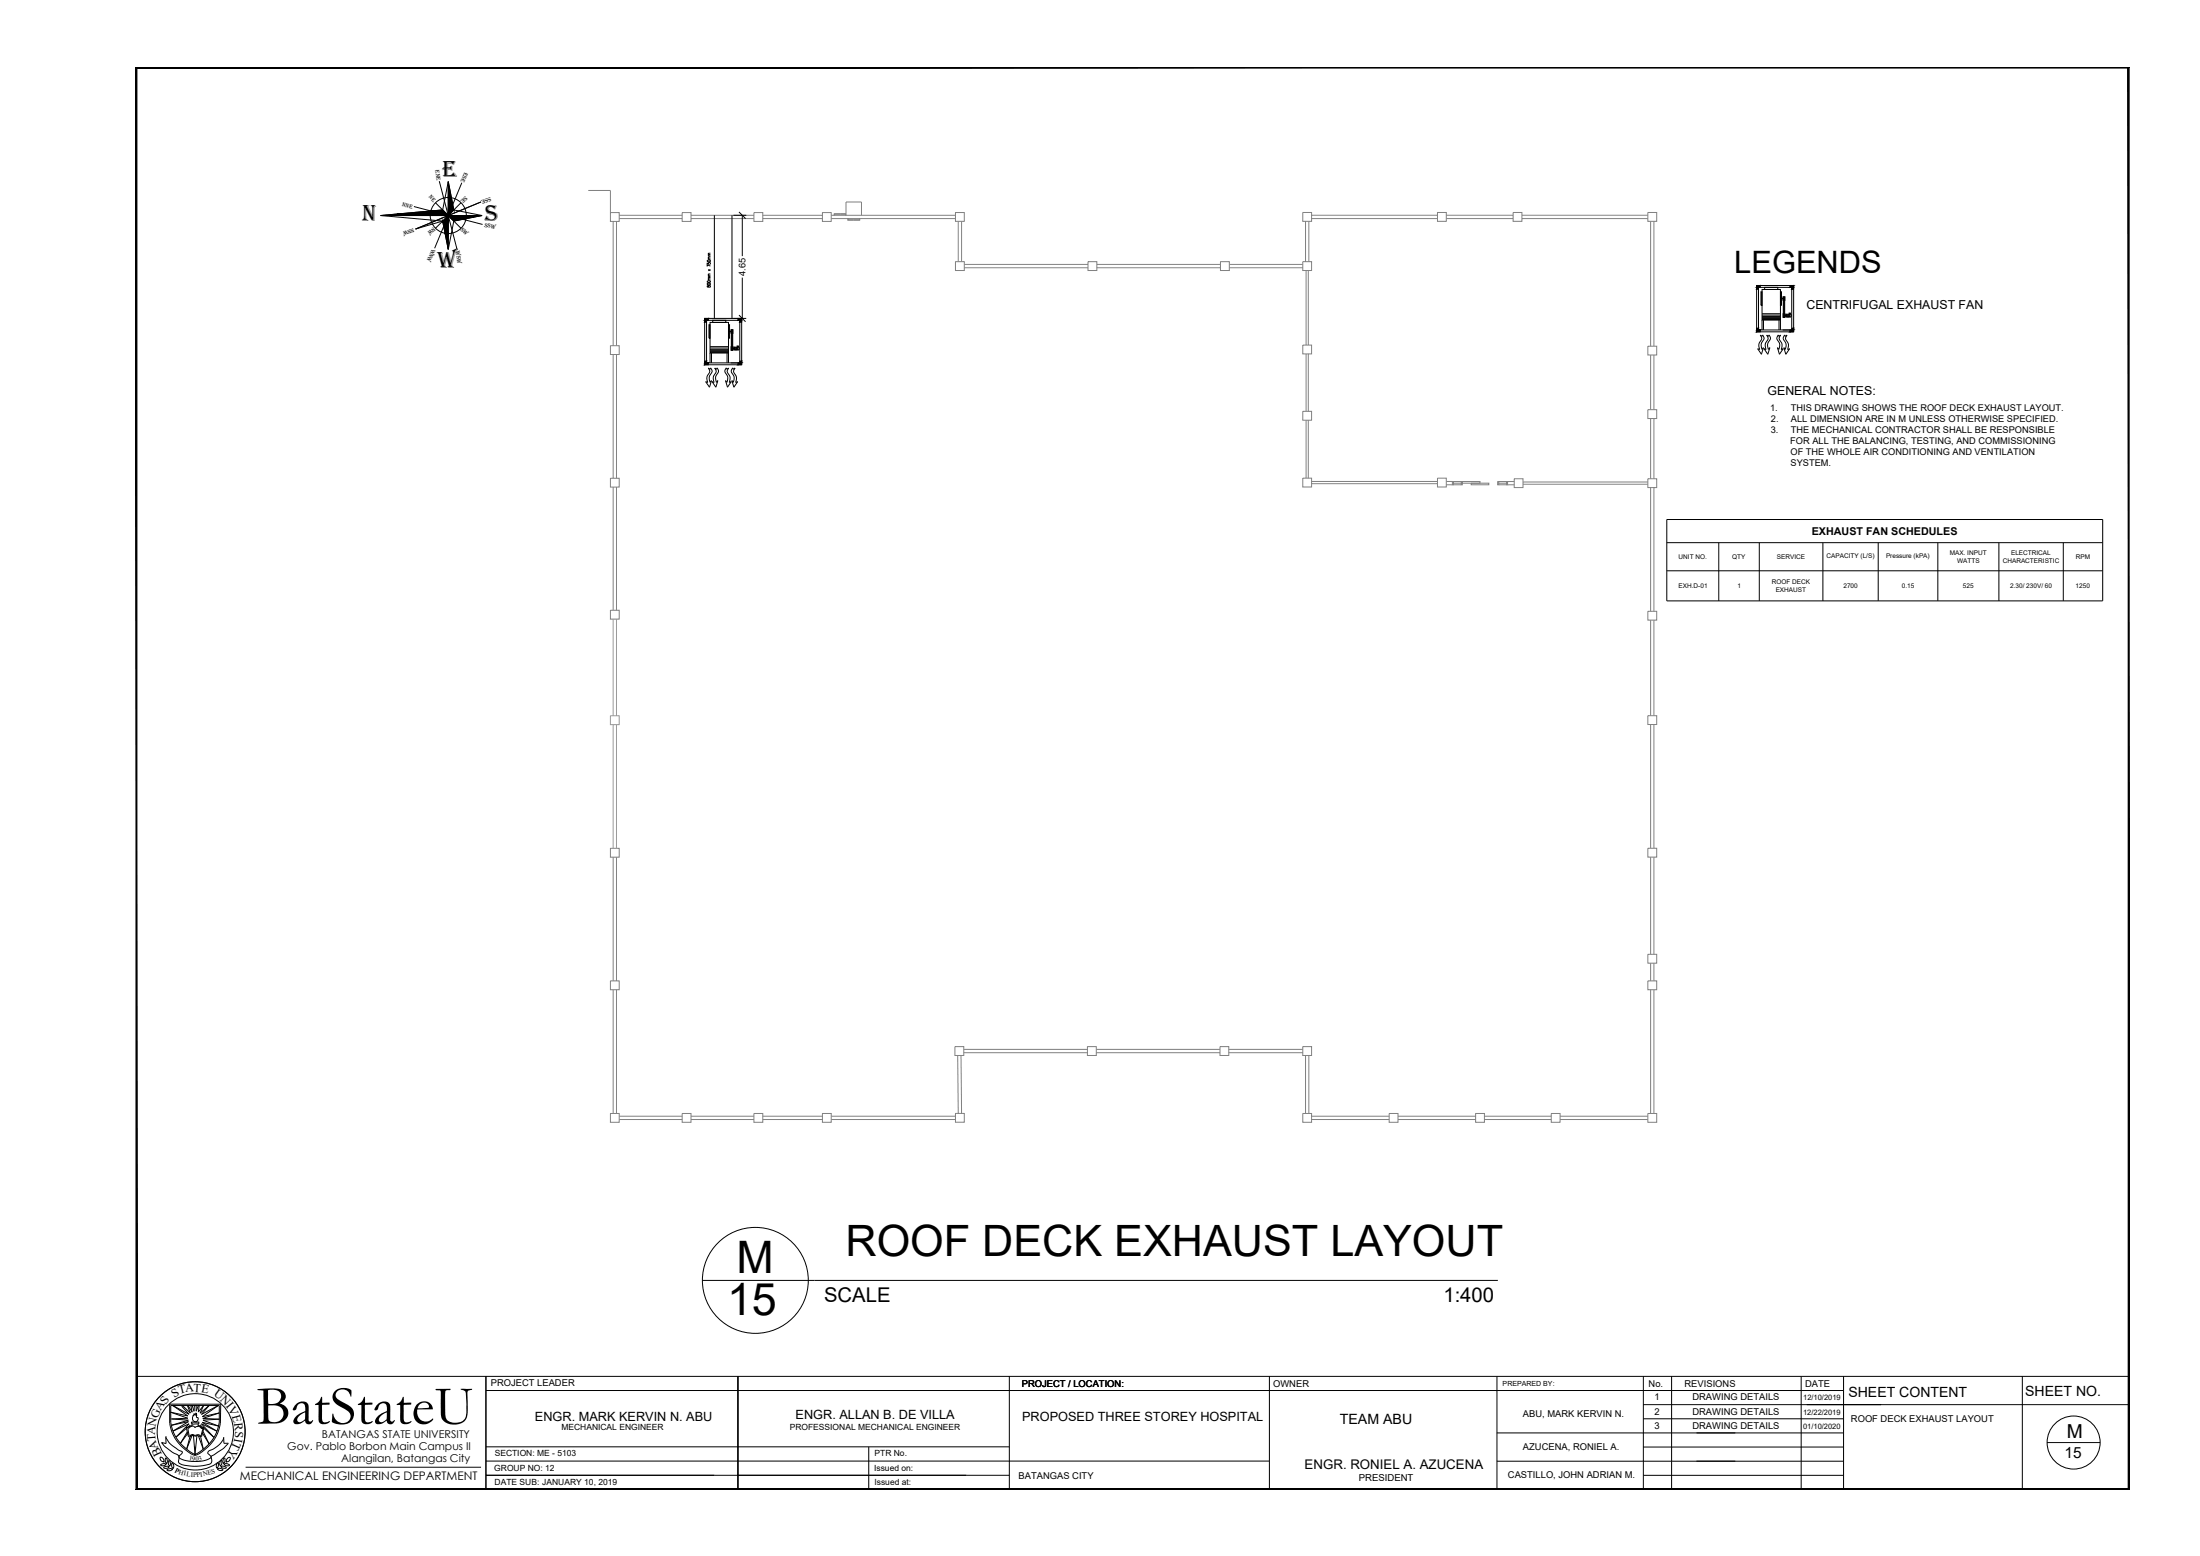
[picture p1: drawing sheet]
<svg xmlns="http://www.w3.org/2000/svg" width="420mm" height="297mm" viewBox="0 0 420 297" stroke-linecap="round" stroke-linejoin="round" font-family="sans-serif">
<!-- layer: 01_AC-EQUIP -->
<g fill="#000" stroke="#000" stroke-width=".19">
<path d="M335.5 55.2l.3-.3v.3zM335.5 54.9v.3l.3-.3z"/>
<path d="M335.5 54.9l.7-.4v.4zM335.5 54.5v.4l.7-.4z"/>
<path d="M342.2 55.2l.4-.3v.3zM342.2 54.9v.3l.4-.3z"/>
<path d="M341.9 54.9l.7-.4v.4zM341.9 54.5v.4l.7-.4z"/>
<path d="M134.6 69.3l.3-.3v.3zM134.6 69v.3l.3-.3z"/>
<path d="M134.6 61.5l.3-.4v.4zM134.6 61.1v.4l.3-.4z"/>
<path d="M134.6 69.6l.7-.3v.3zM134.6 69.3v.3l.7-.3z"/>
<path d="M134.6 61.1l.7-.3v.3zM134.6 60.8v.3l.7-.3z"/>
<path d="M141 69.6l.6-.3v.3zM141 69.3v.3l.6-.3z"/>
<path d="M141.3 69.3l.3-.3v.3zM141.3 69v.3l.3-.3z"/>
<path d="M141.3 61.5l.3-.4v.4zM141.3 61.1v.4l.3-.4z"/>
<path d="M141 61.1l.6-.3v.3zM141 60.8v.3l.6-.3z"/>
<path d="M335.5 63l.3-.3v.3zM335.5 62.7v.3l.3-.3z"/>
<path d="M335.5 63.3l.7-.3v.3zM335.5 63v.3l.7-.3z"/>
<path d="M341.9 63.3l.7-.3v.3zM341.9 63v.3l.7-.3z"/>
<path d="M342.2 63l.4-.3v.3zM342.2 62.7v.3l.4-.3z"/>
</g>
<g fill="none" stroke="#000" stroke-width=".19">
<path d="M335.5 54.5h7.1v8.8h-7.1zM335.5 55.2h.3M335.8 54.9h6.4v8.1h-6.4zM336.2 54.5v.4M336.3 55.7h.2v2.6h-.2zM336.5 55.3h3.5v5.8h-3.5zM336.5 59.9h3.5M337 54.9h2.5v.4h-2.5zM340 55.7h.2v2.6h-.2zM340.2 56.9h.3v.2h-.3zM340.6 59.9l-.1 .7h.4l-.1-.7M340.6 57.4l-.1-.8h.4l-.1 .8"/>
<path d="M340.6 56.6v4M340.7 57.4h.1M340.7 56.6v4M340.7 59.9h.1M340.8 56.6v4M341.9 54.5v.4M342.2 55.2h.4M134.6 60.8h7v8.8h-7zM134.6 69h.3M134.6 61.5h.3M134.9 61.1h6.4v8.2h-6.4zM135.3 60.8v.3"/>
<path d="M135.3 69.3v.3M135.4 62h.2v2.6h-.2zM135.6 61.5h3.5v5.9h-3.5zM135.6 67.4v1.9M135.6 66.2h3.5M135.6 67.3h3.5M135.6 67.2h3.5M135.6 67h3.5M135.6 66.9h3.5M135.6 66.7h3.5M135.6 66.4h3.5M135.9 67.4v1.9"/>
<path d="M136.1 61.1h2.5v.4h-2.5zM138.9 67.4v1.9M139.1 62h.2v2.6h-.2zM139.1 67.4v1.9M139.3 63.2h.3v.1h-.3zM139.6 69.3h1.7M139.7 66.2l-.1 .7h.4l-.1-.7M139.7 63.6l-.1-.7h.4l-.1 .7M139.7 62.9v4M139.8 63.6h.1M139.8 62.9v4M139.8 66.2h.1"/>
<path d="M139.9 62.9v4M140 66.5l.2 .1zM140.2 66.8h.9M141 60.8v.3M141 69.3v.3M141.3 69h.3M141.3 61.5h.3M335.5 62.7h.3M336.2 63v.3M336.5 61.1v1.9M336.5 61h3.5M336.5 60.9h3.5"/>
<path d="M336.5 60.8h3.5M336.5 60.6h3.5M336.5 60.4h3.5M336.5 60.2h3.5M336.8 61.1v1.9M339.8 61.1v1.9M340 61.1v1.9M340.5 63h1.7M340.9 60.2l.2 .1zM341.1 60.5h.9M341.9 63v.3M342.2 62.7h.4"/>
</g>
<!-- layer: FATEXT -->
<g fill="none" stroke="#000" stroke-width=".19">
<path d="M341.1 60h.7v.5h-.7zM341.7 59.8h.2v.2h-.2zM140.2 66.3v.4zM140.2 66.3h.7v.5h-.7zM140.4 66.4h.5M140.4 66.7h.5M140.4 66.5h.5M140.8 66h.2v.3h-.2zM140.9 66.3l.3 .1-.1 .4h-.2zM341.1 60v.5zM341.3 60.1h.5M341.3 60.2h.5"/>
<path d="M341.3 60.4h.5M341.3 60.3h.5M342.1 60.1l-.3-.1v.5h.3v-.4"/>
</g>
<!-- layer: exhaust grill -->
<path d="M135.3 70.3l.3 .2 .1-.3a.92 .92 0 0 1-.2 1.5l-.1 .5 .2 .8 .3-.3-.4 1.2-.7-1 .3 .1a1.75 1.75 0 0 1 .4-2zM136.5 70.3l.3 .2 .1-.3a.83 .83 0 0 1 0 1.3l-.2 .5 .1 1 .3-.3-.4 1.2-.7-1 .4 .1a1.72 1.72 0 0 1 .4-2zM138.7 70.2l.1 .3 .4-.2a.92 .92 0 0 0 .1 1.4l.1 .6-.1 .7 .4-.1-.8 1-.3-1.2 .2 .3a1.71 1.71 0 0 0-.3-2zM139.9 70.2l.1 .3 .4-.2a.83 .83 0 0 0 .1 1.3l.2 .7-.2 .7 .4-.1-.7 1-.4-1.2 .2 .3a1.71 1.71 0 0 0-.3-2zM336.2 64l.3 .2 .1-.3a.94 .94 0 0 1-.2 1.5l-.1 .5 .2 .8 .3-.3-.4 1.2-.7-1 .4 .1a1.73 1.73 0 0 1 .3-2zM337.4 64l.3 .2 .1-.3a.94 .94 0 0 1-.1 1.5l-.1 .5 .1 .8 .3-.3-.4 1.2-.7-1 .4 .1a1.73 1.73 0 0 1 .4-2zM339.6 63.9l.1 .3 .4-.2a.93 .93 0 0 0 .1 1.4l.1 .6-.1 .7 .4-.1-.8 1-.3-1.2 .2 .3a1.72 1.72 0 0 0-.3-2zM340.8 63.9l.1 .3 .4-.2a.83 .83 0 0 0 .1 1.3l.2 .5-.2 .9 .4-.1-.7 1-.4-1.2 .3 .3a1.72 1.72 0 0 0-.4-2z" fill="none" stroke="#000" stroke-width=".19"/>
<!-- layer: 0 -->
<g fill="none" stroke="#808080" stroke-width=".19">
<path d="M112.4 36.4h4.2v4.2M116.6 40.6h1.7v1.7h-1.7zM117.1 42.3v23.7M117.7 42.3v23.7M118.3 41.7h12M118.3 41.1h12M130.3 40.6h1.7v1.7h-1.7zM132 41.7h12M132 41.1h12M144 40.6h1.7v1.7h-1.7zM145.7 41.7h11.4M145.7 41.1h11.4"/>
<path d="M157.1 40.6h1.6v1.7h-1.6zM158.7 41.7h23.8M158.7 41.1h23.8M159.3 41.1v-.3l.1 .3M159.4 40.9h2.1M159.4 40.8h2.1M161.6 40.8l-.1 .3M161.6 41.1v-2.5h2.9v2.5M161.9 41.7v.4l.1-.4M162 41.9h2.1M162 42h2.1M164.1 41.7v.4l.1-.4"/>
<path d="M182.5 40.6h1.7v1.7h-1.7zM182.5 49.9h1.7v1.7h-1.7zM183 42.3v7.6M183.6 42.3v7.6M184.2 51.1h23.6M184.2 50.5h23.6M207.8 49.9h1.7v1.7h-1.7zM209.5 51.1h23.6M209.5 50.5h23.6M233.1 49.9h1.7v1.7h-1.7zM234.8 51.1h14M234.8 50.5h14"/>
<path d="M248.8 49.9h1.7v1.7h-1.7zM248.8 40.6h1.7v1.7h-1.7zM249.3 42.3v7.6M249.4 51.6v14.3M249.9 51.6v14.3M250 42.3v7.6M250.5 41.7h24M250.5 41.1h24M274.5 40.6h1.7v1.7h-1.7zM276.2 41.7h12.8M276.2 41.1h12.8M289 40.6h1.7v1.7h-1.7z"/>
<path d="M290.7 41.7h24M290.7 41.1h24M314.7 40.6h1.7v1.7h-1.7zM315.2 42.3v23.8M315.9 42.3v23.8M116.6 66h1.7v1.7h-1.7zM117.1 67.7v23.6M117.7 67.7v23.6M248.8 65.9h1.7v1.7h-1.7zM248.8 78.5h1.7v1.7h-1.7zM249.4 67.6v10.9M249.9 67.6v10.9"/>
<path d="M314.7 66.1h1.7v1.7h-1.7zM314.7 78.2h1.7v1.7h-1.7zM315.2 67.8v10.4M315.2 79.9v11.5M315.9 67.8v10.4M315.9 79.9v11.5M116.6 91.3h1.7v1.7h-1.7zM117.1 93v23.5M117.7 93v23.5M248.8 91.3h1.7v1.7h-1.7zM249.4 80.2v11.1M249.9 80.2v11.1"/>
<path d="M250.5 92.3h24M250.5 91.9h24M274.5 91.3h1.7v1.7h-1.7zM276.2 91.9h1.2M276.2 92.5h1.2M277.4 91.9h.2v.6h-.2zM277.6 91.9h1.5M277.6 92.2h1.5M277.6 92.5h1.5M279.1 91.9h.2v.6h-.2zM279.3 91.9h3.3v.3h-3.3zM281 92.2h3.3v.3h-3.3z"/>
<path d="M286 91.9h.2v.6h-.2zM286.2 91.9h1.5M286.2 92.2h1.5M286.2 92.5h1.5M287.7 91.9h.2v.6h-.2zM287.9 91.9h1.3M287.9 92.5h1.3M289.2 91.4h1.7v1.7h-1.7zM290.9 92.4h23.8M290.9 92h23.8M314.7 91.4h1.7v1.7h-1.7zM315.2 93.1v23.6"/>
<path d="M315.9 93.1v23.6M116.6 116.5h1.7v1.7h-1.7zM314.7 116.7h1.7v1.7h-1.7zM315.2 118.4v18.2M315.9 118.4v18.2M314.7 136.6h1.7v1.7h-1.7zM315.2 138.3v23.6M315.9 138.3v23.6M116.6 161.9h1.7v1.7h-1.7zM117.1 163.6v23.6M117.7 163.6v23.6M314.7 161.9h1.7v1.7h-1.7z"/>
<path d="M315.2 163.6v18.6M315.9 163.6v18.6M116.6 187.2h1.7v1.7h-1.7zM117.1 188.9v23.7M117.7 188.9v23.7M182.4 199.8h1.7v1.7h-1.7zM207.7 199.8h1.7v1.7h-1.7zM233 199.8h1.7v1.7h-1.7zM248.8 199.8h1.7v1.7h-1.7zM314.7 187.2h1.7v1.7h-1.7zM314.7 182.2h1.7v1.7h-1.7zM315.2 183.9v3.3"/>
<path d="M315.2 188.9v23.7M315.9 183.9v3.3M315.9 188.9v23.7M116.6 212.6h1.7v1.6h-1.7zM118.3 213.7h12M118.3 213.1h12M130.3 212.6h1.7v1.6h-1.7zM132 213.7h12M132 213.1h12M144 212.6h1.7v1.6h-1.7zM145.7 213.7h11.4M145.7 213.1h11.4"/>
<path d="M157.1 212.6h1.6v1.6h-1.6zM158.7 213.7h23.8M158.7 213.1h23.8M182.5 212.6h1.7v1.6h-1.7zM182.9 201.5l.1 11.1M183.5 201.5l.1 11.1M184.1 201h23.6M184.1 200.3h23.6M209.4 201h23.6M209.4 200.3h23.6M234.7 201h14.1M234.7 200.3h14.1"/>
<path d="M248.8 212.6h1.7v1.6h-1.7zM249.3 201.5v11.1M250 201.5v11.1M250.5 213.7h14.8M250.5 213.1h14.8M265.3 212.6h1.7v1.6h-1.7zM267 213.7h14.8M267 213.1h14.8M281.8 212.6h1.7v1.6h-1.7zM283.5 213.7h12.8M283.5 213.1h12.8M296.3 212.6h1.6v1.6h-1.6z"/>
<path d="M297.9 213.7h16.8M297.9 213.1h16.8M314.7 212.6h1.7v1.6h-1.7z"/>
</g>
<path d="M117.1 118.2v18.4M117.7 118.2v18.4M116.6 136.6h1.7v1.7h-1.7zM117.1 138.3v23.6M117.7 138.3v23.6" fill="none" stroke="#989898" stroke-width=".19"/>
<g fill="none" stroke="#000" stroke-width=".19">
<path d="M141.1 40.5l1.3 1.2M141.1 60.2l1.3 1.2M134.1 244.4h152"/>
<circle cx="144.3" cy="244.4" r="10.1"/>
</g>
<!-- layer: template -->
<path d="M26 284.3h380.6l-.2-.1zM26 284.3l.2-.1h380.2zM26 12.8v271.5l.2-.1zM26 12.8l.2 .2v271.2zM26 12.8l.2 .2 380.4-.2zM26.2 13l380.4-.2-.2 .2zM406.6 12.8l-.2 .2 .2 271.3zM406.4 13l.2 271.3-.2-.1z" fill="#000" stroke="#000" stroke-width=".19"/>
<g fill="none" stroke="#000" stroke-width=".19">
<path d="M26 262.7h380.6M31.2 279l.1 .1a.61 .61 0 0 0-.7-.8v.1a.7 .7 0 0 0 .7 .7M31.7 274.4v1.2l-.8-.2M31.7 279.5a.58 .58 0 0 1-1 .1l.1-.1a.7 .7 0 0 1 .9 .1M31.7 274.3v.1l.3 .5a6.5 6.5 0 0 0 2.4 2.1 .37 .37 0 0 1 .4 .2 .37 .37 0 0 1-.3 .5l-.2 .1a.41 .41 0 0 0-.1 .5 .41 .41 0 0 0 .5 .3 6.6 6.6 0 0 0 5.6-.4v-.2l-.3-.3a.48 .48 0 0 1-.3-.6 .48 .48 0 0 1 .6-.3 3.7 3.7 0 0 0 2.4-2.4l.1 1.1h.8a7.7 7.7 0 0 1-2.8 2.3l-.4 .2-.1 .2a.85 .85 0 0 1-.5 1.4 8.7 8.7 0 0 1-5.5-.2l-.2-.4 .1-.5a.78 .78 0 0 0-.8-1l-1.8-1.3-.7-.8h.2M31.8 274.3h-.1M31.9 279.4h-.1a.84 .84 0 0 1-.2-1 .49 .49 0 0 1 .4 .7l-.2 .3M32.4 268.1h9.8l-.1 3.6a8 8 0 0 1-4.9 6.1 8.1 8.1 0 0 1-4.8-6.1zM32.5 279.9h-.1a.82 .82 0 0 1-.2-1 .62 .62 0 0 1 .2 1M35.8 273.4l-1.3 2.1 1.3-1.8M35.8 268.3l.6 1.5-1.5-1.5-.2 .2 1.4 1.5-3.1-1.7 2.9 2-3.4-.7 3.4 1.1-3.2 .2 3.3 .2-3.3 1 3.3-.7-3 1.8 3.1-1.4-2.5 2.6 2.7-2.3M35.9 272.7l.3-.2a.72 .72 0 0 1 1.1 0 .85 .85 0 0 1 1.3 .2h.1l-.3 1.4-.4-.2-.8 .1-.4-.2-.5 .3h-.2z"/>
<path d="M35.9 268.3l.8 1.3-.2-1.2 .2-.1 .4 1.1v-1.1M36.6 271.4v.1a.32 .32 0 0 0 .1 .4 .32 .32 0 0 0 .4 0l.6-.1a.19 .19 0 0 0 .3-.1 .19 .19 0 0 0-.1-.2h-1.3M36.7 272.1v.1l-1.1 .3 .4 1.7a.37 .37 0 0 0 .6-.1l.7 .1a.75 .75 0 0 1 1 0h.2l.4-1.6-.4-.1-.4-.3-.3-.1M36.7 271.8v.4M36.7 274l-1.1 2.6 .7-2.3M37.1 277.7a8.1 8.1 0 0 0 4.8-6.1v-3.3h-9.3v3.3a8 8 0 0 0 4.8 6.1M37.1 269.9l.3 .2v-.3l.2 .4a.31 .31 0 0 0-.1 .3 .31 .31 0 0 0 .3 .2l-.2 .6-.4 .1a.77 .77 0 0 1-.2-1.3zM37.1 276.2h.3M37.1 276.3h.3M37.2 276.6h.1M37.4 276.5h-.2M37.5 268.3v1.1l.4-1.1"/>
<path d="M37.6 274.1l-.4 3.5-.2-3.5M37.8 271.8v.4M37.9 274.1l.9 2.6-.5-2.5M38 268.3l-.1 1.3 1-1.3-.7 1.5 1.7-1.5-1.4 1.7 3.2-1.7-3.1 2.1 3.3-.7-3.2 1.1 3.2 .1-3.1 .2 2.9 1.1-3.1-.7 2.8 1.7-2.9-1.4 2.4 2.6-2.7-2.4M38.8 273.3l1.1 2.3-1.2-2M41.5 279.3l.1-.1a.47 .47 0 0 1 .1 .7l-.3 .4-.1-.5zM42 279.8h.1a.7 .7 0 0 0 .1-1l-.2 .6 .1 .4M42.2 280l.5 .3a.34 .34 0 0 0 .5-.2h-.1a.7 .7 0 0 0-.9-.1M42.6 279.4l.1-.1a.7 .7 0 0 0 .1-1l-.2 .6 .1 .5M42.8 279.5l.5 .3a.34 .34 0 0 0 .5-.1v-.1a.74 .74 0 0 0-1 0M43.3 279l-.1 .1a.62 .62 0 0 1 .8-.8v.1a.75 .75 0 0 1-.8 .7M92.8 278.9h149.6"/>
<path d="M92.8 262.7v21.6M92.8 265.4h259.3M92.8 276.2h100M140.9 262.7v21.6M165.9 276.2v8.1M192.8 262.7v21.6M242.4 262.7v21.6M285.9 278.9h66.2M285.9 273.5h66.2M285.9 262.7v21.6M313.8 270.8h38.3M313.8 268.1h92.8"/>
<path d="M313.8 262.7v21.6M313.8 276.2h38.3M319.2 262.7v21.6M344 262.7v21.6M352.1 262.7v21.6M386.2 262.7v21.6M391 275.4h10.1M32.3 280l-.5 .3a.31 .31 0 0 1-.3 .1 .31 .31 0 0 1-.2-.3v-.1a.72 .72 0 0 1 1 .1M32.9 280.5a.57 .57 0 0 1-.5 .3 .57 .57 0 0 1-.5-.3h.1a.69 .69 0 0 1 .9 0M33.1 280.3h-.1a.7 .7 0 0 1 0-1l.2 .5-.1 .5M41.5 280.4a.57 .57 0 0 0 .5 .4 .57 .57 0 0 0 .5-.3 .74 .74 0 0 0-1 0M46.9 280.1h45"/>
<path d="M92.8 281.6h100M313.8 281.6h38.3"/>
<circle cx="37.3" cy="273.3" r="9.5"/>
<circle cx="37.3" cy="273.3" r="7.3"/>
<circle cx="396" cy="275.4" r="5.1"/>
</g>
<!-- layer: dimen -->
<path d="M136.4 41.1v19.7M139.8 41.1v19.7M140.1 41.1h2.4M141.8 41.1v7.8M141.8 53v7.8M140.1 60.8h2.4" fill="none" stroke="#000" stroke-width=".19"/>
<!-- layer: ducting label -->
<g fill="none" stroke="#000" stroke-width=".19">
<path d="M135.1 50.2v.2h.2a.18 .18 0 0 1 0-.3 .18 .18 0 0 1 .3 .1 .18 .18 0 0 1 0 .2M135.1 54.6v.1a.21 .21 0 0 0 .2 .1 .21 .21 0 0 0 .1-.3 .18 .18 0 0 1 .3 .1 .18 .18 0 0 1-.2 .3 .18 .18 0 0 1-.2-.2zM135.1 54.1a.32 .32 0 0 1 .3-.1 .32 .32 0 0 1 .3 .3 .31 .31 0 0 1-.4 .1 .31 .31 0 0 1-.2-.3zM135.1 53.7a.32 .32 0 0 1 .3-.1 .32 .32 0 0 1 .3 .3 .31 .31 0 0 1-.4 .1 .31 .31 0 0 1-.2-.3zM135.1 49.7a.31 .31 0 0 1 .3-.1 .31 .31 0 0 1 .3 .3 .31 .31 0 0 1-.4 .1 .31 .31 0 0 1-.2-.3zM135.3 53.5h.4M135.3 52.8h.4M135.3 51.4l.4 .3M135.3 49.5h.4M135.3 48.8h.4M135.7 53.2l-.4 .1 .1 .2M135.7 53h-.4l.1 .2"/>
<path d="M135.7 52.6h-.4l.1 .2M135.7 52.3h-.4l.1 .3M135.7 50.8l-.6-.2v.3M135.7 49.3h-.4l.1 .2M135.7 49l-.4 .1 .1 .2M135.7 48.6h-.4l.1 .2M135.7 48.3l-.4 .1 .1 .2M135.7 51.4l-.4 .3"/>
</g>
<!-- layer: PATHS -->
<g fill="#000" stroke="#000" stroke-width=".19">
<path d="M85.6 34.7l.6 3h-.6zM85.6 37.7h.3zM85.6 37.7h.6zM82.3 40.3l2.2-.2 .2 .2zM85 44.5l.3 .1zM85 44.5l.6 .1zM85 44.6h.6zM85.6 40.1h1.1l-.8 .7zM85.3 41.4l.3-.3v.3zM85.9 41.4h3.1v.3zM89 41.1h3.1l-1.6 .3z"/>
<path d="M85.6 37.7h.6zM85.9 37.7h.3z"/>
<path d="M85.6 37.7h.6zM85.6 37.7h.6z"/>
<path d="M85.6 37.7l1.1 2.4-.5-2.4zM85.6 37.7l1.1 2.4h-1.1z"/>
<path d="M75.9 40.8l6.3 .3v-.3zM72.7 41.1l3.2-.3 6.3 .3z"/>
<path d="M79.1 40.6l3.1 .2v-.2zM75.9 40.8l3.2-.2 3.1 .2z"/>
<path d="M82.3 40.3h2.4l.3 .3zM82.3 40.3l-.1 .3h2.8zM79.1 40.6l3.2-.3-.1 .3z"/>
<path d="M85 44.5l.6 .1zM85.3 44.6h.3z"/>
<path d="M85 44.6h.6zM85 44.6h.6v3z"/>
<path d="M82.2 40.6l3.1 .2-.3-.2zM82.2 40.6l3.1 .2h-3.1z"/>
<path d="M82.2 40.8l3.4 .3-.3-.3zM82.2 40.8l3.4 .3h-3.4z"/>
<path d="M85.6 40.1v.7h.3zM85.6 40.8h.3l-.3 .3z"/>
<path d="M85.3 41.4l.3 .8v-.8zM85.3 41.4l.3 .8h-1.1z"/>
<path d="M84.5 42.2l1.1 2.3v-2.3zM84.5 42.2l1.1 2.3h-.6z"/>
<path d="M85.9 41.4l.3 .3h2.8zM86.2 41.7h2.8l-2.3 .5z"/>
<path d="M89 41.1v.3h1.5zM89 41.4h1.5l-1.5 .3z"/>
<path d="M85.6 41.1l3.4 .3v-.3zM85.6 41.1l3.4 .3h-3.1z"/>
</g>
<g fill="none" stroke="#000" stroke-width=".19">
<path d="M79 39.4l13.2 3.4M83.2 38.7l4.8 4.9M83.9 34.6l3.4 13.1M85.6 34.7v12.9M85.6 34.7l1.1 5.4 5.4 1M85.6 34.7l-1.1 5.4-11.8 1M88 38.7l-4.8 4.9M88.2 34.9l-5.2 12.5M91.9 38.6l-12.6 5.1M72.7 41.1h19.4M72.7 41.1l11.8 1.1M84.5 42.2l1.1 5.4"/>
<path d="M84.5 42.2l-5.1 1.5M92.1 41.1l-5.4 1.1-1.1 5.4"/>
<circle cx="85.6" cy="41.1" r="3.4"/>
</g>
<!-- layer: exhaust -->
<path d="M318.3 99.2h83.3v15.5h-83.3zM318.3 103.6h83.3M318.3 109h83.3M328.3 103.6v11.1M336 103.6v11.1M348.1 103.6v11.1M358.7 103.6v11.1M370.1 103.6v11.1M381.8 103.6v11.1M394 103.6v11.1" fill="none" stroke="#000" stroke-width=".19"/>
<text font-size="10.6" x="49" y="271.8">BatStateU</text>
<g font-size="8.6">
<text x="140.7" y="243.1">M</text>
<text x="138.9" y="251">15</text>
</g>
<text font-size="8.2" x="161.5" y="239.8">ROOF DECK EXHAUST LAYOUT</text>
<text font-size="5.9" x="331.2" y="52.2">LEGENDS</text>
<g font-size="4.5">
<text x="84.5" y="33.8">E</text>
<text x="69.2" y="42.2">N</text>
<text x="92.6" y="42.3">S</text>
<text x="83.6" y="51.1">W</text>
</g>
<g font-size="3.9">
<text x="157.4" y="248.6">SCALE</text>
<text x="275.7" y="248.6">1:400</text>
</g>
<text font-size="3.7" x="394.7" y="274.6">M</text>
<text font-size="2.9" x="394.3" y="278.4">15</text>
<g font-size="2.7">
<text x="353" y="266.7">SHEET CONTENT</text>
<text x="386.8" y="266.4">SHEET NO.</text>
<text x="255.9" y="271.9">TEAM ABU</text>
</g>
<text font-size="2.5" x="249.2" y="280.5">ENGR. RONIEL A. AZUCENA</text>
<g font-size="2.4">
<text x="345" y="58.9">CENTRIFUGAL EXHAUST FAN</text>
<text x="337.6" y="75.4">GENERAL NOTES:</text>
<text x="102.2" y="271.2">ENGR. MARK KERVIN N. ABU</text>
<text x="151.9" y="270.9">ENGR. ALLAN B. DE VILLA</text>
<text x="195.2" y="271.3">PROPOSED THREE STOREY HOSPITAL</text>
</g>
<g font-size="2.3">
<text x="30.6" y="269.4" transform="rotate(-56 30.6 269.4)">A</text>
<text x="31.7" y="268.1" transform="rotate(-57 31.7 268.1)">S</text>
<text x="33.3" y="266.8" transform="rotate(-33 33.3 266.8)">S</text>
<text x="34.3" y="266.2" transform="rotate(-15 34.3 266.2)">T</text>
<text x="35.4" y="265.8" transform="rotate(-6 35.4 265.8)">A</text>
<text x="36.9" y="265.7" transform="rotate(3 36.9 265.7)">T</text>
<text x="38.4" y="265.8" transform="rotate(11 38.4 265.8)">E</text>
<text x="40.7" y="266.4" transform="rotate(36 40.7 266.4)">U</text>
<text x="41.9" y="267.3" transform="rotate(46 41.9 267.3)">N</text>
<text x="43.1" y="268.4" transform="rotate(52 43.1 268.4)">I</text>
<text x="43.5" y="268.9" transform="rotate(62 43.5 268.9)">V</text>
<text x="29.6" y="274" transform="rotate(-85 29.6 274)">A</text>
<text x="29.7" y="272.3" transform="rotate(-78 29.7 272.3)">N</text>
<text x="29.8" y="275.1" transform="rotate(-94 29.8 275.1)">T</text>
<text x="30.1" y="270.9" transform="rotate(-66 30.1 270.9)">G</text>
<text x="44.3" y="270.3" transform="rotate(75 44.3 270.3)">E</text>
<text x="44.7" y="275.2" transform="rotate(114 44.7 275.2)">T</text>
<text x="44.7" y="271.7" transform="rotate(84 44.7 271.7)">R</text>
<text x="44.8" y="274.5" transform="rotate(100 44.8 274.5)">I</text>
<text x="44.9" y="273.2" transform="rotate(94 44.9 273.2)">S</text>
<text x="30.3" y="276.5" transform="rotate(-110 30.3 276.5)">A</text>
<text x="31" y="277.7" transform="rotate(-115 31 277.7)">B</text>
<text x="44.1" y="276.5" transform="rotate(122 44.1 276.5)">Y</text>
<text x="45.8" y="282.6">MECHANICAL ENGINEERING DEPARTMENT</text>
</g>
<g font-size="2.1">
<text x="346" y="102.1">EXHAUST FAN SCHEDULES</text>
<text x="61.5" y="274.5">BATANGAS STATE UNIVERSITY</text>
<text x="54.9" y="276.8">Gov. Pablo Borbon Main Campus II</text>
<text x="65.2" y="279.1">Alangilan, Batangas City</text>
</g>
<g font-size="1.8">
<text x="142.4" y="52.6" transform="rotate(-90 142.4 52.6)">4.65</text>
<text x="338.1" y="78.4">1.</text>
<text x="338.2" y="82.6">3.</text>
<text x="338.2" y="80.5">2.</text>
<text x="342" y="78.4">THIS DRAWING SHOWS THE ROOF DECK EXHAUST LAYOUT.</text>
<text x="342" y="82.6">THE MECHANICAL CONTRACTOR SHALL BE RESPONSIBLE</text>
<text x="342" y="80.5">ALL DIMENSION ARE IN M UNLESS OTHERWISE SPECIFIED.</text>
<text x="341.9" y="84.8">FOR ALL THE BALANCING, TESTING, AND COMMISSIONING</text>
<text x="342" y="86.9">OF THE WHOLE AIR CONDITIONING AND VENTILATION</text>
<text x="342" y="89">SYSTEM.</text>
<text x="93.7" y="264.6">PROJECT LEADER</text>
<text x="195.1" y="264.7">PROJECT / LOCATION:</text>
<text x="243.2" y="264.7">OWNER</text>
<text x="314.9" y="264.7">No.</text>
<text x="316" y="267.3">1</text>
<text x="321.7" y="264.7">REVISIONS</text>
<text x="323.2" y="267.4">DRAWING DETAILS</text>
<text x="344.7" y="264.7">DATE</text>
<text x="290.9" y="270.5">ABU, MARK KERVIN N.</text>
<text x="316" y="270.2">2</text>
<text x="316" y="272.7">3</text>
<text x="323.2" y="270.2">DRAWING DETAILS</text>
<text x="323.2" y="272.8">DRAWING DETAILS</text>
<text x="353.5" y="271.4">ROOF DECK EXHAUST LAYOUT</text>
<text x="290.9" y="276.8">AZUCENA, RONIEL A.</text>
<text x="194.5" y="282.4">BATANGAS CITY</text>
<text x="259.5" y="282.8">PRESIDENT</text>
<text x="288" y="282.1">CASTILLO, JOHN ADRIAN M.</text>
</g>
<g font-size="1.6">
<text x="107.2" y="273">MECHANICAL ENGINEER</text>
<text x="150.8" y="273">PROFESSIONAL MECHANICAL ENGINEER</text>
<text x="94.4" y="280.8">GROUP NO: 12</text>
<text x="94.5" y="278">SECTION: ME - 5103</text>
<text x="166.9" y="280.8">Issued on:</text>
<text x="167" y="278">PTR No.</text>
<text x="94.5" y="283.6">DATE SUB: JANUARY 10, 2019</text>
<text x="167" y="283.6">Issued at:</text>
</g>
<g font-size="1.4">
<text x="344.4" y="267.3">12/10/2019</text>
<text x="344.4" y="270.2">12/22/2019</text>
<text x="344.4" y="272.7">01/10/2020</text>
</g>
<g font-size="1.3">
<text x="287" y="264.6">PREPARED BY:</text>
<text x="33.3" y="280.9" transform="rotate(28 33.3 280.9)">P</text>
<text x="34" y="281.3" transform="rotate(18 34 281.3)">H</text>
<text x="35" y="281.6" transform="rotate(10 35 281.6)">I</text>
<text x="35.6" y="281.7" transform="rotate(9 35.6 281.7)">L</text>
<text x="36.1" y="278.7" transform="rotate(9 36.1 278.7)">1</text>
<text x="36.4" y="281.9" transform="rotate(1 36.4 281.9)">I</text>
<text x="36.7" y="278.8">90</text>
<text x="36.9" y="281.9">P</text>
<text x="37.6" y="281.9" transform="rotate(-8 37.6 281.9)">PI</text>
<text x="38" y="278.8" transform="rotate(-15 38 278.8)">3</text>
<text x="38.8" y="281.8" transform="rotate(-13 38.8 281.8)">N</text>
<text x="39.8" y="281.6" transform="rotate(-14 39.8 281.6)">ES</text>
</g>
<g font-size="1.2">
<text x="320.6" y="106.7">UNIT NO.</text>
<text x="330.8" y="106.7">QTY</text>
<text x="339.4" y="106.7">SERVICE</text>
<text x="348.8" y="106.6">CAPACITY (L/S)</text>
<text x="360.2" y="106.6">Pressure (kPA)</text>
<text x="372.4" y="106">MAX. INPUT</text>
<text x="373.8" y="107.5">WATTS</text>
<text x="382.5" y="107.5">CHARACTERISTIC</text>
<text x="384.1" y="106">ELECTRICAL</text>
<text x="396.4" y="106.7">RPM</text>
<text x="320.6" y="112.3">EXH.D-01</text>
<text x="331.8" y="112.3">1</text>
<text x="338.4" y="111.5">ROOF DECK</text>
<text x="339.1" y="113">EXHAUST</text>
<text x="352.1" y="112.3">2700</text>
<text x="363.2" y="112.3">0.15</text>
<text x="374.9" y="112.3">525</text>
<text x="383.9" y="112.3">2.30/ 230V/ 60</text>
<text x="396.4" y="112.3">1250</text>
</g>
<g font-size="1.1">
<text x="83.1" y="32.5" transform="rotate(81 83.1 32.5)">ene</text>
<text x="88.7" y="32.8" transform="rotate(113 88.7 32.8)">ese</text>
<text x="76.7" y="39.4" transform="rotate(15 76.7 39.4)">nne</text>
<text x="81.8" y="37.7" transform="rotate(45 81.8 37.7)">nE</text>
<text x="88.8" y="37.4" transform="rotate(135 88.8 37.4)">se</text>
<text x="93.6" y="37.6" transform="rotate(158 93.6 37.6)">sse</text>
<text x="78.9" y="43.5" transform="rotate(158 78.9 43.5)">nnw</text>
<text x="82.5" y="47.5" transform="rotate(113 82.5 47.5)">wnw</text>
<text x="82.7" y="43.3" transform="rotate(135 82.7 43.3)">nw</text>
<text x="87.9" y="43.9" transform="rotate(45 87.9 43.9)">sw</text>
<text x="92.5" y="43.3" transform="rotate(15 92.5 43.3)">ssw</text>
<text x="87" y="48" transform="rotate(82 87 48)">wsw</text>
</g>
</svg>
